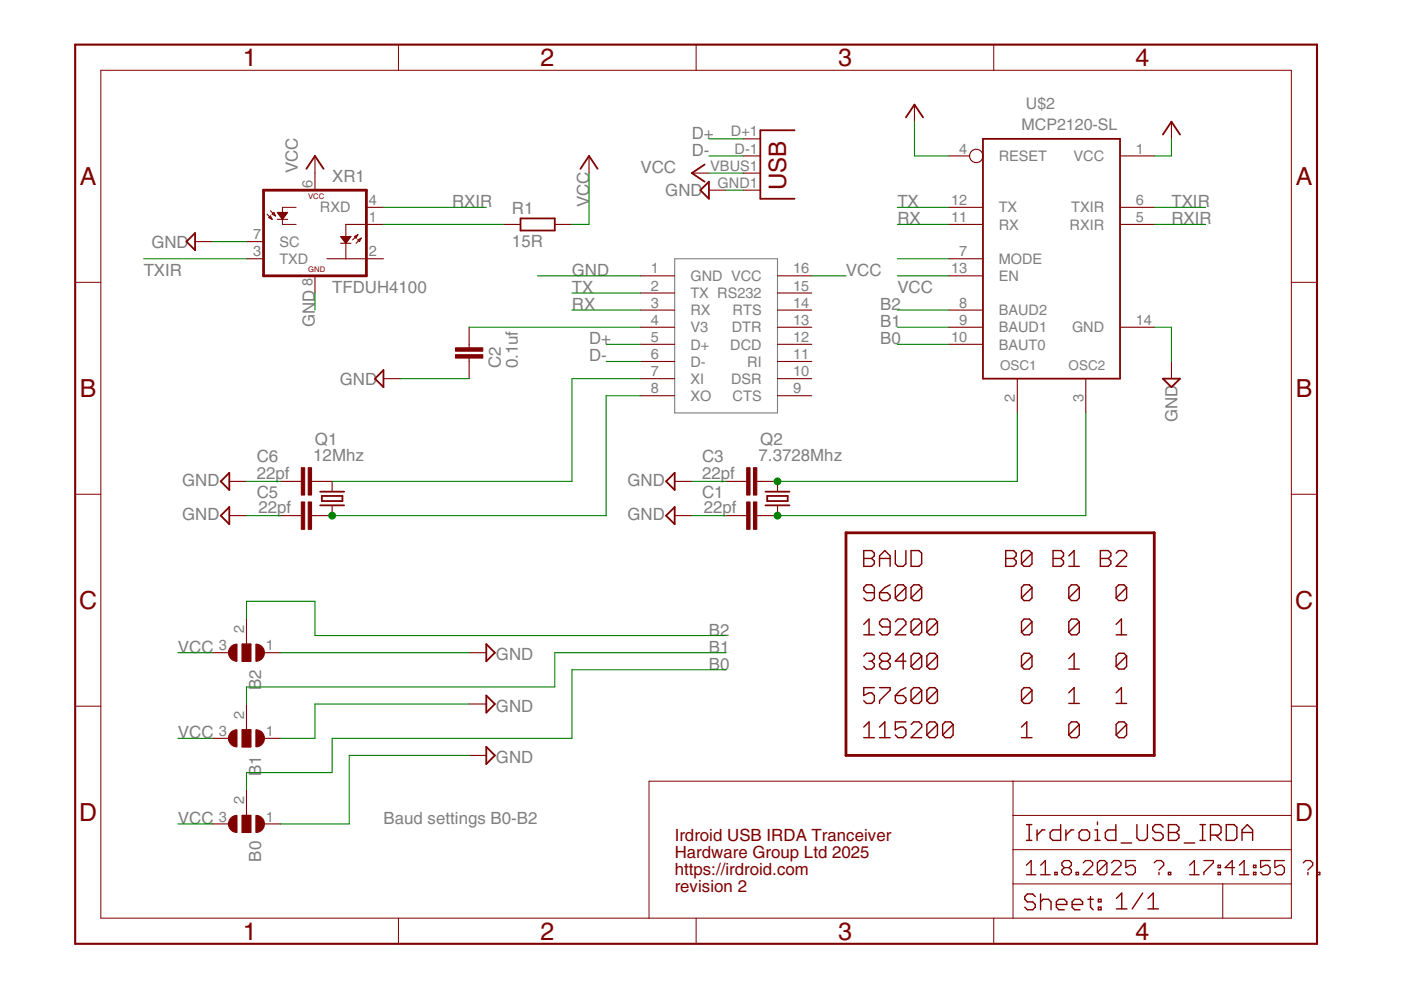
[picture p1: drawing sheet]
<svg xmlns="http://www.w3.org/2000/svg" width="297mm" height="210mm" viewBox="0 0 297 210" stroke-linecap="round" stroke-linejoin="round" font-family="sans-serif">
<path d="M143 54.9h21.8v32.6h-21.8z" fill="none" stroke="#808080" stroke-width=".23"/>
<g fill="none" stroke="#800000" stroke-width=".3">
<path d="M183.1 116.7h1.7l.6 .6v.6l-.6 .5 .6 .6v.5l-.6 .6h-1.7zM183.1 118.4h1.7M186.5 118.4h2.2M189.8 116.7v2.8l.6 .6h1.1l.6-.6v-2.8M193.2 116.7h1.6l.6 .6v2.2l-.6 .6h-1.6zM213.2 116.7h1.7l.6 .6v.6l-.6 .5 .6 .6v.5l-.6 .6h-1.7zM213.2 118.4h1.7M218.8 117.3l-.6-.6h-1.1l-.5 .6v2.2M218.8 117.3v2.2l-.6 .6h-1.1l-.5-.6M218.8 117.3l-2.2 2.2M223.3 116.7h1.6l.6 .6v.6l-.6 .5 .6 .6v.5l-.6 .6h-1.6zM223.3 118.4h1.6"/>
<path d="M226.6 117.9l1.1-1.2v3.4M233.3 116.7h1.7l.5 .6v.6l-.5 .5 .5 .6v.5l-.5 .6h-1.7zM233.3 118.4h1.7M236.6 117.3l.6-.6h1.1l.6 .6v.6l-2.3 2.2h2.3M183.1 139.1l.6-.6h1.1l.6 .6v.5l-.6 .6M183.1 132.4l1.2-1.1v3.3M183.1 134.6h2.3M185.4 125.7h-1.7l-.6-.6v-.5l.6-.6h1.1l.6 .6v2.2l-.6 .5h-1.1l-.6-.5M186.5 125.7h1.7l.5 .5v.6l-.5 .5h-1.2l-.5-.5zM186.5 120.1v-2.2l1.1-1.2 1.1 1.2v2.2M188.7 124l-1.1 .6-1.1 1.1M188.7 132.9h-1.7l-.5-.5v-.6l.5-.5h1.2l.5 .5v2.2l-.5 .6h-1.2l-.5-.6"/>
<path d="M189.8 131.8l.6-.5h1.1l.6 .5v.6l-2.3 2.2h2.3M192.1 124.6v2.2l-.6 .5h-1.1l-.6-.5M192.1 124.6l-.6-.6h-1.1l-.6 .6v2.2M192.1 124.6l-2.3 2.2M195.4 124.6v2.2l-.6 .5h-1.1l-.5-.5M195.4 124.6l-.6-.6h-1.1l-.5 .6v2.2M195.4 131.8l-.6-.5h-1.1l-.5 .5v2.2M195.4 139.1l-.6-.6h-1.1l-.5 .6v2.2M195.4 131.8v2.2l-.6 .6h-1.1l-.5-.6M195.4 139.1v2.2l-.6 .6h-1.1l-.5-.6M195.4 124.6l-2.2 2.2M195.4 131.8l-2.2 2.2"/>
<path d="M195.4 139.1l-2.2 2.2M198.8 131.8v2.2l-.6 .6h-1.1l-.6-.6M198.8 131.8l-.6-.5h-1.1l-.6 .5v2.2M198.8 139.1l-.6-.6h-1.1l-.6 .6v2.2M198.8 139.1v2.2l-.6 .6h-1.1l-.6-.6M198.8 131.8l-2.3 2.2M198.8 139.1l-2.3 2.2M218.8 124.6v2.2l-.6 .5h-1.1l-.5-.5M218.8 124.6l-.6-.6h-1.1l-.5 .6v2.2M218.8 131.8l-.6-.5h-1.1l-.5 .5v2.2M218.8 139.1l-.6-.6h-1.1l-.5 .6v2.2M218.8 131.8v2.2l-.6 .6h-1.1l-.5-.6"/>
<path d="M218.8 139.1v2.2l-.6 .6h-1.1l-.5-.6M218.8 124.6l-2.2 2.2M218.8 131.8l-2.2 2.2M218.8 139.1l-2.2 2.2M226.6 139.6l1.1-1.1v3.4M226.6 120.1h2.2M228.8 124.6v2.2l-.5 .5h-1.1l-.6-.5M228.8 124.6l-.5-.6h-1.1l-.6 .6v2.2M228.8 131.8l-.5-.5h-1.1l-.6 .5v2.2M228.8 131.8v2.2l-.5 .6h-1.1l-.6-.6M228.8 124.6l-2.2 2.2M228.8 131.8l-2.2 2.2"/>
<path d="M236.6 134.6h2.3M236.6 132.4l1.2-1.1v3.3M238.9 124.6v2.2l-.6 .5h-1.1l-.6-.5M238.9 124.6l-.6-.6h-1.1l-.6 .6v2.2M238.9 139.1l-.6-.6h-1.1l-.6 .6v2.2M238.9 139.1v2.2l-.6 .6h-1.1l-.6-.6M238.9 124.6l-2.3 2.2M238.9 139.1l-2.3 2.2M183.1 154.2l1.2-1.1v3.3M183.1 156.4h2.3M184.3 140.2h.5M184.8 140.2l.6 .6v.5l-.6 .6h-1.1l-.6-.6"/>
<path d="M185.4 145.8h-2.3v1.7l1.2-.6h.5l.6 .6v1.1l-.6 .5h-1.1l-.6-.5M186.5 145.8h2.2v.5l-2.2 2.3v.5M186.5 156.4h2.2M186.5 154.2l1.1-1.1v3.3M187 140.2l-.5-.6v-.5l.5-.6h1.2l.5 .6v.5l-.5 .6M187 140.2l-.5 .6v.5l.5 .6h1.2l.5-.6v-.5l-.5-.6M187 140.2h1.2M189.8 147.5h1.7l.6 .5v.6l-.6 .5h-1.1l-.6-.5zM192.1 153.1h-2.3v1.6l1.1-.5h.6l.6 .5v1.1l-.6 .6h-1.1l-.6-.6M192.1 140.2h-2.3l1.7-1.7v3.4M192.1 145.8l-1.2 .5-1.1 1.2M193.2 153.6l.5-.5h1.1l.6 .5v.6l-2.2 2.2h2.2"/>
<path d="M195.4 146.3l-.6-.5h-1.1l-.5 .5v2.3M195.4 146.3v2.3l-.6 .5h-1.1l-.5-.5M195.4 146.3l-2.2 2.3M198.8 146.3l-.6-.5h-1.1l-.6 .5v2.3M198.8 153.6l-.6-.5h-1.1l-.6 .5v2.2M198.8 146.3v2.3l-.6 .5h-1.1l-.6-.5M198.8 153.6v2.2l-.6 .6h-1.1l-.6-.6M198.8 146.3l-2.3 2.3M198.8 153.6l-2.3 2.2M202.1 153.6l-.6-.5h-1.1l-.5 .5v2.2M202.1 153.6v2.2l-.6 .6h-1.1l-.5-.6M202.1 153.6l-2.2 2.2"/>
<path d="M216.6 156.4h2.2M216.6 154.2l1.1-1.1v3.3M218.8 146.3l-.6-.5h-1.1l-.5 .5v2.3M218.8 146.3v2.3l-.6 .5h-1.1l-.5-.5M218.8 146.3l-2.2 2.3M226.6 141.9h2.2M226.6 146.9l1.1-1.1v3.3M226.6 149.1h2.2M228.8 153.6l-.5-.5h-1.1l-.6 .5v2.2M228.8 153.6v2.2l-.5 .6h-1.1l-.6-.6M228.8 153.6l-2.2 2.2M236.6 146.9l1.2-1.1v3.3"/>
<path d="M236.6 149.1h2.3M238.9 153.6l-.6-.5h-1.1l-.6 .5v2.2M238.9 153.6v2.2l-.6 .6h-1.1l-.6-.6M238.9 153.6l-2.3 2.2M217.6 178.2h1.2M217.6 174.8h1.2M218.2 174.8v3.4M219.9 176v2.2M221.6 176h-.6l-1.1 1.1M224.9 174.8v3.4h-1.7l-.5-.6v-1.1l.5-.5h1.7M226 176v2.2M227.7 176h-.6l-1.1 1.1"/>
<path d="M228.8 176.5l.5-.5h1.2l.5 .5v1.1l-.5 .6h-1.2l-.5-.6zM232.1 178.2h1.1M232.1 176h.6v2.2M232.7 174.3v.5M236.6 174.8v3.4h-1.7l-.5-.6v-1.1l.5-.5h1.7M237.7 178.7h2.2M241 174.8v2.8l.6 .6h1.1l.6-.6v-2.8M246.6 175.4l-.5-.6h-1.2l-.5 .6v.6l.5 .5h1.2l.5 .6v.5l-.5 .6h-1.2l-.5-.6M247.7 174.8h1.7l.6 .6v.6l-.6 .5 .6 .6v.5l-.6 .6h-1.7zM247.7 176.5h1.7M251.1 178.7h2.2M254.4 178.2h1.1"/>
<path d="M254.4 174.8h1.1M255 174.8v3.4M256.6 177.1h1.7l.6-.6v-1.1l-.6-.6h-1.7v3.4M257.8 177.1l1.1 1.1M260 174.8h1.7l.5 .6v2.2l-.5 .6h-1.7zM263.3 176.5h2.3M263.3 178.2v-2.2l1.2-1.2 1.1 1.2v2.2M219.5 190.1l-.6-.6h-1.1l-.5 .6v.6l.5 .5h1.1l.6 .6v.5l-.6 .6h-1.1l-.5-.6M220.6 191.2l.6-.5h1.1l.5 .5v1.7M220.6 189.5v3.4M224 191.8h2.2v-.6l-.6-.5h-1.1l-.5 .5v1.1l.5 .6h1.1M227.3 191.8h2.2v-.6l-.5-.5h-1.1l-.6 .5v1.1l.6 .6h1.1"/>
<path d="M230.7 190.7h1.1M231.2 190.1v2.2l.6 .6M232.9 190.7h.5v.5h-.5zM232.9 192.3h.5v.6h-.5zM236.7 190.5l1.1-1.1v3.3M236.7 192.7h2.2M242.3 189.4l-2.2 3.3M243.4 192.7h2.2M243.4 190.5l1.1-1.1v3.3"/>
</g>
<path d="M55.9 40.3h21.8v18.2h-21.8zM179.4 113h65.3v47.2h-65.3z" fill="none" stroke="#800000" stroke-width=".59"/>
<g fill="none" stroke="#800000" stroke-width=".23">
<path d="M66.8 33.1v7.2M124.9 33.1v3.6M146.7 36.7h3.6M157.6 36.7h3.6M157.6 29.4h3.6M157.6 33.1h3.6M193.9 22.2v3.6M201.1 33.1h4.5M237.5 33.1h7.2M248.4 25.8v3.6M41.4 51.2h3.6M52.3 54.9h3.6"/>
<path d="M52.3 51.2h3.6M56.6 45.4l1.1 1.1M57 46.1l.3-.3 .4 .7zM57.3 44.7l1.1 1.1M58.1 45l.3 .8-.7-.4zM58.8 46.5h2.2M66.8 58.5v3.6M69.3 54.9h8M72.2 51.6h2.2M75.1 50.1l.8-.3-.4 .7zM75.9 49.8l-1.1 1.1M75.9 50.9l.7-.4-.4 .7z"/>
<path d="M76.6 50.5l-1.1 1.1M77.3 47.6h-4v7.3M77.7 44h3.6M77.7 47.6h3.6M77.7 54.9h3.6M106.7 47.6h3.7M117.6 47.6h3.7M135.8 58.5h7.2M150.3 40.3h3.6M157.6 40.3h3.6M164.8 58.5h7.3M201.1 58.5h7.3"/>
<path d="M201.1 44h7.3M201.1 47.6h7.3M201.1 54.9h7.3M237.5 44h7.2M237.5 47.6h7.2M99.5 69.4v4.3M99.5 75.9v4.4M135.8 73h7.2M135.8 76.6h7.2M135.8 69.4h7.2M135.8 62.1h7.2M135.8 65.7h7.2"/>
<path d="M164.8 73h7.3M164.8 76.6h7.3M164.8 69.4h7.3M164.8 62.1h7.3M164.8 65.7h7.3M201.1 73h7.3M201.1 69.4h7.3M201.1 65.7h7.3M237.5 69.4h7.2M248.4 76.6v3.7M81.3 80.3h3.6M135.8 83.9h7.2"/>
<path d="M135.8 80.3h7.2M164.8 83.9h7.3M164.8 80.3h7.3M215.7 80.3v7.2M230.2 80.3v7.2M48.6 109.3h3.7M48.6 102.1h3.7M59.5 109.3h4.4M59.5 102.1h4.4M66.1 102.1h4.3v2.1M70.4 107.1v2.2h-4.3M143 109.3h3.7"/>
<path d="M143 102.1h3.7M153.9 109.3h4.4M153.9 102.1h4.4M160.5 102.1h4.3v2.1M164.8 107.1v2.2h-4.3M45 138.4h3.6M51.4 136.6h1.8v3.6h-1.8zM52.3 131.1v5.5M55.9 138.4h3.6M99.5 138.4h3.6M45 156.5h3.6M51.4 154.7h1.8v3.6h-1.8z"/>
<path d="M52.3 149.3v5.4M55.9 156.5h3.6M99.5 149.3h3.6M45 174.7h3.6M51.4 172.9h1.8v3.6h-1.8zM52.3 167.4v5.5M55.9 174.7h3.6M99.5 160.2h3.6"/>
<circle cx="207" cy="33.1" r="1.42"/>
</g>
<g fill="none" stroke="#800000" stroke-width=".38">
<path d="M65 35.8l1.8-2.7 1.8 2.7M123.1 35.8l1.8-2.7 1.8 2.7M149.4 34.9l-2.7 1.8 2.7 1.8M168.5 27.6h-7.3v14.5h7.3M192.1 24.9l1.8-2.7 1.8 2.7M208.4 29.4h29.1v50.9h-29.1zM246.5 28.5l1.9-2.7 1.8 2.7M41.4 49.4v3.6l-1.9-1.8zM110.4 46.3h7.2v2.6h-7.2zM148.5 40.3l1.8-1.8v3.6zM81.3 78.5v3.6l-1.8-1.8zM246.5 80.3h3.7l-1.8 1.8z"/>
<path d="M48.6 100.2v3.7l-1.8-1.8zM48.6 107.5v3.6l-1.8-1.8zM67.9 104.2h5.1M67.9 107.1h5.1M68.2 105.2h4.4v1h-4.4zM143 100.2v3.7l-1.8-1.8zM143 107.5v3.6l-1.8-1.8zM162.3 104.2h5.1M162.3 107.1h5.1M162.7 105.2h4.3v1h-4.3zM103.1 136.6l1.8 1.8-1.8 1.8zM103.1 147.5l1.8 1.8-1.8 1.8z"/>
<path d="M103.1 158.3l1.8 1.9-1.8 1.8z"/>
</g>
<g fill="#800000" stroke="#800000" stroke-width=".21">
<path d="M63.9 106.4h.7v5.8h-.7z"/>
<path d="M65.3 106.4h.8v5.8h-.8z"/>
<path d="M63.9 99.2h.7v5.8h-.7z"/>
<path d="M65.3 99.2h.8v5.8h-.8z"/>
<path d="M96.6 75.2h5.8v.7h-5.8z"/>
<path d="M96.6 73.7h5.8v.8h-5.8z"/>
<path d="M158.3 106.4h.7v5.8h-.7z"/>
<path d="M159.7 106.4h.8v5.8h-.8z"/>
<path d="M158.3 99.2h.7v5.8h-.7z"/>
<path d="M159.7 99.2h.8v5.8h-.8z"/>
<path d="M51.4 136.6h1.8v3.6h-1.8z"/>
<path d="M51.4 154.7h1.8v3.7h-1.8z"/>
<path d="M51.4 172.9h1.8v3.6h-1.8z"/>
</g>
<g fill="none" stroke="#800000" stroke-width=".21">
<path d="M21.4 14.9h252.4v179.8h-252.4zM84.5 9.5v5.4M147.6 9.5v5.4M210.7 9.5v5.4M15.9 59.9h5.5M58.8 45h2.2l-1.1 1.5zM58.9 45.2h2M59 45.3h1.8M59.1 45.4h1.6M59.1 45.5h1.5M59.2 45.6h1.3M59.3 45.7h1.2"/>
<path d="M59.4 45.8h1M59.5 46h.8M59.6 46.1h.6M59.6 46.2h.5M59.7 46.3h.3M59.8 46.4h.1M62.8 44h-2.9v3.6h2.9M72.2 50.1h2.2l-1.1 1.5zM72.3 50.3h2M72.4 50.4h1.8M72.5 50.5h1.6M72.6 50.6h1.4"/>
<path d="M72.7 50.7h1.3M72.7 50.8h1.2M72.8 50.9h1M72.9 51.1h.8M73 51.2h.6M73.1 51.3h.4M73.2 51.4h.2M73.3 51.5h.1M273.8 59.9h5.4M15.9 104.8h5.5M273.8 104.8h5.4M15.9 149.7h5.5"/>
<path d="M273.8 149.7h5.4M214.8 165.6v29.1M214.8 172.9h59M273.8 165.6h-136.2v29.1M84.5 194.7v5.4M147.6 194.7v5.4M210.7 194.7v5.4M214.8 187.4h59M214.8 180.1h59M259.2 187.4v7.3"/>
</g>
<g fill="none" stroke="#800000" stroke-width=".28">
<path d="M217.6 183.5l1-1v3M217.6 185.5h2M220.6 185.5h2.1M220.6 183.5l1-1v3M223.6 185h.5v.5h-.5zM225.7 184l-.6 .5v.5l.6 .5h1l.5-.5v-.5l-.5-.5M225.7 184l-.6-.5v-.6l.6-.4h1l.5 .4v.6l-.5 .5M225.7 184h1M228.2 185h.5v.5h-.5zM229.7 182.9l.5-.4h1l.5 .4v.6l-2 2h2M234.7 182.9v2.1l-.5 .5h-1l-.5-.5M234.7 182.9l-.5-.4h-1l-.5 .4v2.1"/>
<path d="M234.7 182.9l-2 2.1M235.7 182.9l.5-.4h1l.5 .4v.6l-2 2h2M240.7 182.5h-2v1.5l1-.5h.5l.5 .5v1l-.5 .5h-1l-.5-.5M244.7 182.9l.5-.4h1l.5 .4v.6l-1 1M245.7 185v.5M247.7 185h.5v.5h-.5zM252.2 185.5h2M252.2 183.5l1-1v3M255.2 182.5h2.1v.4l-2.1 2.1v.5M258.3 185h.5v.5h-.5zM258.3 183.5h.5v.5h-.5zM261.8 184h-2l1.5-1.5v3"/>
<path d="M262.8 185.5h2M262.8 183.5l1-1v3M265.8 185h.5v.5h-.5zM265.8 183.5h.5v.5h-.5zM269.3 182.5h-2v1.5l1-.5h.5l.5 .5v1l-.5 .5h-1l-.5-.5M272.3 182.5h-2v1.5l1-.5h.5l.5 .5v1l-.5 .5h-1l-.5-.5M276.3 182.9l.5-.4h1l.5 .4v.6l-1 1M277.3 185v.5M279.3 185h.5v.5h-.5z"/>
</g>
<path d="M15.9 9.5h263.3v190.6h-263.3z" fill="none" stroke="#800000" stroke-width=".44"/>
<g fill="#800000" stroke="#800000" stroke-width=".21">
<path d="M49 137l.7-.3 .5-.1v3.6a1.82 1.82 0 0 1-1.6-1.2 1.82 1.82 0 0 1 .4-2z" fill-rule="evenodd"/>
<path d="M54.3 136.6a1.82 1.82 0 0 1 1.8 1.8 1.82 1.82 0 0 1-1.8 1.8z" fill-rule="evenodd"/>
<path d="M49 155.2l.7-.4 .5-.1v3.6a1.82 1.82 0 0 1-1.6-1.1 1.82 1.82 0 0 1 .4-2z" fill-rule="evenodd"/>
<path d="M54.3 154.7a1.81 1.81 0 0 1 1.8 1.8 1.81 1.81 0 0 1-1.8 1.8z" fill-rule="evenodd"/>
<path d="M49 173.3l.7-.3 .5-.1v3.6a1.82 1.82 0 0 1-1.6-1.2 1.82 1.82 0 0 1 .4-2z" fill-rule="evenodd"/>
<path d="M54.3 172.9a1.81 1.81 0 0 1 1.8 1.8 1.81 1.81 0 0 1-1.8 1.8z" fill-rule="evenodd"/>
</g>
<g fill="#008000" stroke="#008000" stroke-width=".21">
<circle cx="70.4" cy="109.3" r=".72"/>
<circle cx="164.8" cy="109.3" r=".72"/>
<circle cx="164.8" cy="102.1" r=".72"/>
</g>
<g fill="none" stroke="#008000" stroke-width=".23">
<path d="M124.9 36.7v10.9h-3.6M150.3 36.7h7.3M150.3 33.1h7.3M150.3 29.4h7.3M193.9 25.8v7.3h7.2M248.4 29.4v3.7h-3.7M30.5 54.9h21.8M45 51.2h7.3M81.3 47.6h25.4M81.3 44h21.8M114 58.5h21.8M153.9 40.3h3.7"/>
<path d="M172.1 58.5h7.3M190.3 58.5h10.8M190.3 47.6h10.8M190.3 54.9h10.8M190.3 44h10.8M244.7 47.6h10.9M244.7 44h10.9M66.8 62.1v3.6M99.5 69.4h36.3M121.3 62.1h14.5M121.3 65.7h14.5M128.5 76.6h7.3"/>
<path d="M128.5 73h7.3M190.3 69.4h10.8M190.3 73h10.8M190.3 65.7h10.8M244.7 69.4h3.7v7.2M84.9 80.3h14.6M135.8 83.9h-7.3v25.4h-58.1M135.8 80.3h-14.5v21.8h-50.9M215.7 87.5v14.6h-50.9M230.2 87.5v21.8h-65.4M52.3 109.3h7.2M52.3 102.1h7.2"/>
<path d="M146.7 109.3h7.2M146.7 102.1h7.2M37.7 138.4h7.3M52.3 131.1v-3.6h14.5v7.2h87.1M59.5 138.4h40M153.9 138.4h-36.3v7.2h-65.3v3.7M37.7 156.5h7.3M99.5 149.3h-32.7v7.2h-7.3M153.9 142h-32.6v14.5h-50.9v7.3h-18.1v3.6M37.7 174.7h7.3M99.5 160.2h-25.5v14.5h-14.5"/>
</g>
<g font-size="6.1" fill="#800000">
<text x="51.5" y="14">1</text>
<text x="114.6" y="14">2</text>
<text x="177.7" y="14">3</text>
<text x="240.8" y="14">4</text>
<text x="16.9" y="39.2">A</text>
<text x="274.8" y="39.2">A</text>
<text x="16.9" y="84.2">B</text>
<text x="274.8" y="84.2">B</text>
<text x="16.8" y="129.1">C</text>
<text x="274.6" y="129.1">C</text>
<text x="16.8" y="174.1">D</text>
<text x="274.6" y="174.1">D</text>
<text x="51.5" y="199.3">1</text>
<text x="114.6" y="199.3">2</text>
<text x="177.7" y="199.3">3</text>
<text x="240.8" y="199.3">4</text>
</g>
<text font-size="5.9" fill="#800000" x="166.7" y="40.3" transform="rotate(-90 166.7 40.3)">USB</text>
<g font-size="4.1" fill="#808080">
<text x="146.7" y="29.4">D+</text>
<text x="146.7" y="33.1">D-</text>
<text x="63.1" y="36.7" transform="rotate(-90 63.1 36.7)">VCC</text>
<text x="70.4" y="38.5">XR1</text>
<text x="135.8" y="36.7">VCC</text>
<text x="141" y="41.6">GND</text>
<text x="95.8" y="44">RXIR</text>
<text x="108.5" y="45.5">R1</text>
<text x="124.9" y="44" transform="rotate(-90 124.9 44)">VCC</text>
<text x="190.3" y="44">TX</text>
<text x="190.3" y="47.6">RX</text>
<text x="248.4" y="44">TXIR</text>
<text x="248.4" y="47.6">RXIR</text>
<text x="32.1" y="52.5">GND</text>
<text x="108.5" y="52.3">15R</text>
<text x="30.5" y="58.5">TXIR</text>
<text x="121.3" y="58.5">GND</text>
<text x="179.4" y="58.5">VCC</text>
<text x="70.4" y="62.1">TFDUH4100</text>
<text x="121.3" y="62.1">TX</text>
<text x="121.3" y="65.8">RX</text>
<text x="186.6" y="65.8">B2</text>
<text x="190.3" y="62.1">VCC</text>
<text x="66.8" y="69.4" transform="rotate(-90 66.8 69.4)">GND</text>
<text x="186.6" y="69.4">B1</text>
<text x="124.9" y="76.6">D-</text>
<text x="124.9" y="73">D+</text>
<text x="186.6" y="73">B0</text>
<text x="72" y="81.5">GND</text>
<text x="106.2" y="78.1" transform="rotate(-90 106.2 78.1)">C2</text>
<text x="109.8" y="78.1" transform="rotate(-90 109.8 78.1)">0.1uf</text>
<text x="249.6" y="89.5" transform="rotate(-90 249.6 89.5)">GND</text>
<text x="66.8" y="94.4">Q1</text>
<text x="161.2" y="94.4">Q2</text>
<text x="54.4" y="101.5">22pf</text>
<text x="54.4" y="97.9">C6</text>
<text x="66.4" y="97.7">12Mhz</text>
<text x="148.9" y="101.5">22pf</text>
<text x="148.9" y="97.9">C3</text>
<text x="160.8" y="97.7">7.3728Mhz</text>
<text x="38.6" y="103">GND</text>
<text x="54.4" y="105.5">C5</text>
<text x="133.1" y="103">GND</text>
<text x="148.9" y="105.5">C1</text>
<text x="38.6" y="110.2">GND</text>
<text x="54.8" y="108.8">22pf</text>
<text x="133.1" y="110.2">GND</text>
<text x="149.2" y="108.8">22pf</text>
<text x="150.3" y="134.8">B2</text>
<text x="37.7" y="138.4">VCC</text>
<text x="105.1" y="140">GND</text>
<text x="150.3" y="142">B0</text>
<text x="150.3" y="138.4">B1</text>
<text x="55.3" y="146.4" transform="rotate(-90 55.3 146.4)">B2</text>
<text x="105.1" y="150.9">GND</text>
<text x="37.7" y="156.5">VCC</text>
<text x="105.1" y="161.8">GND</text>
<text x="55.3" y="164.6" transform="rotate(-90 55.3 164.6)">B1</text>
<text x="37.7" y="174.7">VCC</text>
<text x="81.3" y="174.7">Baud settings B0-B2</text>
<text x="55.3" y="182.7" transform="rotate(-90 55.3 182.7)">B0</text>
</g>
<g font-size="4.1" fill="#800000">
<text x="143" y="178.3">Irdroid USB IRDA Tranceiver</text>
<text x="143" y="182">Hardware Group Ltd 2025</text>
<text x="143" y="185.6">https://irdroid.com</text>
<text x="143" y="189.2">revision 2</text>
</g>
<g font-size="3.9" fill="#808080">
<text x="217.5" y="23.1">U$2</text>
<text x="216.6" y="27.6">MCP2120-SL</text>
</g>
<g font-size="3.6" fill="#808080">
<text x="155" y="28.9">D+1</text>
<text x="155.7" y="32.6">D-1</text>
<text x="203.4" y="32.6">4</text>
<text x="211.8" y="34.2">RESET</text>
<text x="227.6" y="34.2">VCC</text>
<text x="240.8" y="32.6">1</text>
<text x="66.3" y="39.8" transform="rotate(-90 66.3 39.8)">6</text>
<text x="150.6" y="36.2">VBUS1</text>
<text x="152.1" y="39.8">GND1</text>
<text x="67.8" y="45.1">RXD</text>
<text x="78.2" y="43.5">4</text>
<text x="78.2" y="47.1">1</text>
<text x="201.6" y="43.5">12</text>
<text x="201.6" y="47.1">11</text>
<text x="211.8" y="45.1">TX</text>
<text x="227.1" y="45.1">TXIR</text>
<text x="240.8" y="43.5">6</text>
<text x="240.8" y="47.1">5</text>
<text x="53.7" y="50.7">7</text>
<text x="59.2" y="52.3">SC</text>
<text x="211.8" y="48.7">RX</text>
<text x="226.8" y="48.7">RXIR</text>
<text x="53.7" y="54.3">3</text>
<text x="59.2" y="55.9">TXD</text>
<text x="78.2" y="54.3">2</text>
<text x="138" y="58">1</text>
<text x="146.4" y="59.6">GND VCC</text>
<text x="168.2" y="58">16</text>
<text x="201.6" y="58">13</text>
<text x="203.4" y="54.3">7</text>
<text x="211.8" y="55.9">MODE</text>
<text x="211.8" y="59.6">EN</text>
<text x="66.3" y="60.7" transform="rotate(-90 66.3 60.7)">8</text>
<text x="138" y="65.2">3</text>
<text x="138" y="61.6">2</text>
<text x="146.4" y="63.2">TX RS232</text>
<text x="168.2" y="61.6">15</text>
<text x="168.2" y="65.2">14</text>
<text x="203.4" y="65.2">8</text>
<text x="138" y="68.9">4</text>
<text x="146.4" y="66.8">RX</text>
<text x="146.4" y="70.5">V3</text>
<text x="155.2" y="70.5">DTR</text>
<text x="155.3" y="66.8">RTS</text>
<text x="168.2" y="68.9">13</text>
<text x="203.4" y="68.9">9</text>
<text x="211.8" y="66.8">BAUD2</text>
<text x="211.8" y="70.5">BAUD1</text>
<text x="227.3" y="70.5">GND</text>
<text x="240.8" y="68.9">14</text>
<text x="138" y="72.5">5</text>
<text x="138" y="76.1">6</text>
<text x="146.4" y="74.1">D+</text>
<text x="146.4" y="77.7">D-</text>
<text x="154.8" y="74.1">DCD</text>
<text x="158.4" y="77.7">RI</text>
<text x="168.2" y="72.5">12</text>
<text x="168.2" y="76.1">11</text>
<text x="201.6" y="72.5">10</text>
<text x="211.8" y="74.1">BAUT0</text>
<text x="138" y="79.8">7</text>
<text x="138" y="83.4">8</text>
<text x="146.4" y="81.4">XI</text>
<text x="155" y="81.4">DSR</text>
<text x="168.2" y="83.4">9</text>
<text x="168.2" y="79.8">10</text>
<text x="146.4" y="85">XO</text>
<text x="155.3" y="85">CTS</text>
<text x="215.2" y="85.3" transform="rotate(-90 215.2 85.3)">2</text>
<text x="229.7" y="85.3" transform="rotate(-90 229.7 85.3)">3</text>
<text x="46.4" y="137.9">3</text>
<text x="51.7" y="134.2" transform="rotate(-90 51.7 134.2)">2</text>
<text x="56.4" y="137.9">1</text>
<text x="51.7" y="152.4" transform="rotate(-90 51.7 152.4)">2</text>
<text x="46.4" y="156">3</text>
<text x="56.4" y="156">1</text>
<text x="51.7" y="170.6" transform="rotate(-90 51.7 170.6)">2</text>
<text x="46.4" y="174.2">3</text>
<text x="56.4" y="174.2">1</text>
</g>
<g font-size="3.3" fill="#808080">
<text x="212" y="78.5">OSC1</text>
<text x="226.6" y="78.5">OSC2</text>
</g>
<g font-size="1.9" fill="#800000">
<text x="65.3" y="42.1">VCC</text>
<text x="65.3" y="57.8">GND</text>
</g>
</svg>
